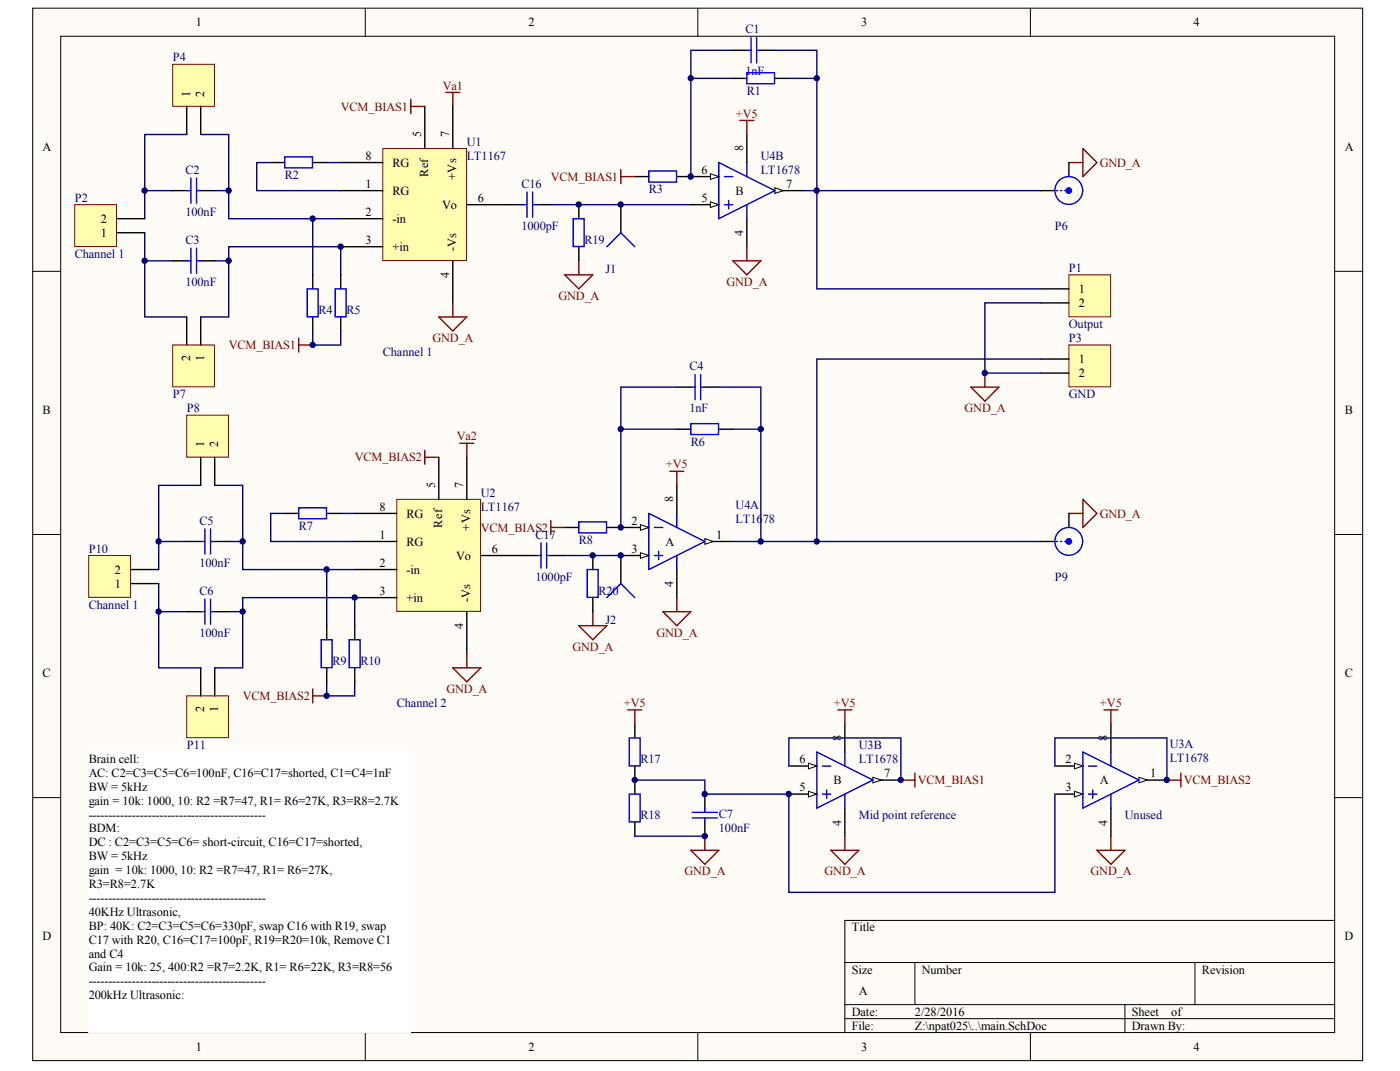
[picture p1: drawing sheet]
<svg xmlns="http://www.w3.org/2000/svg" width="271mm" height="207mm" viewBox="0 0 271 207" stroke-linecap="round" stroke-linejoin="round" font-family="sans-serif">
<g fill="#fffcf8" stroke="#000" stroke-width=".19">
<path d="M6.3 1.6h257.4v203.5h-257.4z"/>
<path d="M11.8 7h246.5v192.6h-246.5z"/>
</g>
<g fill="none" stroke="#000" stroke-width=".19">
<path d="M70.7 1.6v5.4M135 1.6v5.4M199.4 1.6v5.4M6.3 52.5h5.5M258.3 52.5h5.5M6.3 103.3h5.5M258.3 103.3h5.5M6.3 154.2h5.5M258.3 154.2h5.5M258.3 178h-94.8v21.7M70.7 199.7v5.4M135 199.7v5.4"/>
<path d="M163.5 186.1h94.8M163.5 194.2h94.8M163.5 197h94.8M177.1 186.1v8.1M199.4 199.7v5.4M217.7 194.2v5.5M231.2 186.1v8.1"/>
</g>
<path d="M152.7 153.5h5.4" fill="none" stroke="#000" stroke-width=".27"/>
<path d="M156.5 153l1.6 .5-1.6 .6z" fill="#fffcf8" stroke="#000" stroke-width=".19"/>
<path d="M152.7 148.1h5.4" fill="none" stroke="#000" stroke-width=".27"/>
<path d="M156.5 147.6l1.6 .5-1.6 .6z" fill="#fffcf8" stroke="#000" stroke-width=".19"/>
<path d="M168.9 150.8h5.4" fill="none" stroke="#000" stroke-width=".27"/>
<path d="M168.9 150.3l1.6 .5-1.6 .6z" fill="#fffcf8" stroke="#000" stroke-width=".19"/>
<path d="M158.1 145.4l10.8 5.4-10.8 5.5zM159.2 148.1h1.6M159.2 153.5h1.6M160 152.7v1.7M163.5 145.4v2.7M163.5 153.5v2.8" fill="none" stroke="#00f" stroke-width=".27"/>
<path d="M163.5 140v5.4M163.5 156.3v5.4M204.1 148.1h5.5" fill="none" stroke="#000" stroke-width=".27"/>
<path d="M207.9 147.6l1.7 .5-1.7 .6z" fill="#fffcf8" stroke="#000" stroke-width=".19"/>
<path d="M204.1 153.5h5.5" fill="none" stroke="#000" stroke-width=".27"/>
<path d="M207.9 153l1.7 .5-1.7 .6z" fill="#fffcf8" stroke="#000" stroke-width=".19"/>
<path d="M220.4 150.8h5.4" fill="none" stroke="#000" stroke-width=".27"/>
<path d="M220.4 150.3l1.6 .5-1.6 .6z" fill="#fffcf8" stroke="#000" stroke-width=".19"/>
<path d="M209.6 145.4l10.8 5.4-10.8 5.5zM210.7 148.1h1.6M210.7 153.5h1.6M211.5 152.7v1.7M215 145.4v2.7M215 153.5v2.8" fill="none" stroke="#00f" stroke-width=".27"/>
<path d="M215 140v5.4M215 156.3v5.4" fill="none" stroke="#000" stroke-width=".27"/>
<path d="M74.1 28.7h16.2v21.7h-16.2z" fill="#ffffb0" stroke="#800000" stroke-width=".19"/>
<path d="M65.9 36.9h8.2M65.9 31.4h8.2M82.2 20.6v8.1M87.6 20.6v8.1M90.3 39.6h8.2M65.9 42.3h8.2M65.9 47.7h8.2M87.6 50.4v8.2" fill="none" stroke="#000" stroke-width=".27"/>
<path d="M52.4 31.4h-2.7v5.5h16.2M63.2 31.4h2.7" fill="none" stroke="#000080" stroke-width=".27"/>
<path d="M14.5 39.6h8v8.1h-8z" fill="#ffffb0" stroke="#800000" stroke-width=".19"/>
<path d="M22.6 45h5.4M22.6 42.3h5.4" fill="none" stroke="#000" stroke-width=".27"/>
<path d="M79.5 19.2v2.7M86.3 17.9h2.7M87.6 17.9v2.7M79.5 20.6h2.7M89 85.7h2.7M90.3 85.7v2.7M174.3 150.8h2.8M177.1 149.5v2.7M133.7 164.4h5.4l-2.7 2.7zM136.4 161.7v2.7M160.8 164.4h5.4l-2.7 2.7zM163.5 161.7v2.7" fill="none" stroke="#800000" stroke-width=".27"/>
<path d="M60.5 64v2.7h5.4v-2.7" fill="none" stroke="#000080" stroke-width=".27"/>
<path d="M206.9 53.1h8v8.2h-8z" fill="#ffffb0" stroke="#800000" stroke-width=".19"/>
<path d="M201.4 55.9h5.5M201.4 58.6h5.5" fill="none" stroke="#000" stroke-width=".27"/>
<path d="M206.9 66.7h8v8.1h-8z" fill="#ffffb0" stroke="#800000" stroke-width=".19"/>
<path d="M201.4 69.4h5.5M201.4 72.1h5.5" fill="none" stroke="#000" stroke-width=".27"/>
<path d="M57.8 65.4v2.7M57.8 66.7h2.7M187.9 74.8h5.4l-2.7 2.8zM190.6 72.1v2.7M212.3 164.4h5.4l-2.7 2.7zM215 161.7v2.7" fill="none" stroke="#800000" stroke-width=".27"/>
<path d="M33.4 36.9h-5.4v5.4M36.1 26h-8.1v10.9M38.8 26h5.5v10.9M41.6 36.9h2.7v5.4h16.2M28 45v5.4h5.4M28 50.4v10.9h8.1M41.6 50.4h2.7v-2.7h21.6v5.4M44.3 50.4v10.9h-5.5M65.9 42.3h-5.4v10.8M152.7 148.1v-5.4h21.6v8.1M204.1 148.1v-5.4h21.7v8.1" fill="none" stroke="#000080" stroke-width=".27"/>
<path d="M76.8 96.6h16.2v21.6h-16.2z" fill="#ffffb0" stroke="#800000" stroke-width=".19"/>
<path d="M68.7 99.3h8.1M84.9 88.4v8.2M90.3 88.4v8.2M68.7 104.7h8.1M68.7 110.1h8.1M68.7 115.6h8.1M90.3 118.3v8.1M93 107.4h8.2" fill="none" stroke="#000" stroke-width=".27"/>
<path d="M55.1 99.3h-2.7v5.4h16.3M65.9 99.3h2.8" fill="none" stroke="#000080" stroke-width=".27"/>
<path d="M17.2 107.4h8v8.1h-8z" fill="#ffffb0" stroke="#800000" stroke-width=".19"/>
<g fill="none" stroke="#000" stroke-width=".27">
<path d="M33.4 36.9h2.7M38.8 36.9h2.8M52.4 31.4h2.7M60.5 31.4h2.7M133.7 39.6h5.4M33.4 50.4h2.7M38.8 50.4h2.8M60.5 53.1v2.8M65.9 53.1v2.8M60.5 61.3v2.7M65.9 61.3v2.7M55.1 99.3h2.7"/>
<path d="M63.2 99.3h2.7M25.3 112.8h5.4M25.3 110.1h5.4M36.1 104.7h2.7M36.1 118.3h2.7M41.6 104.7h2.7M41.6 118.3h2.7M63.2 121v2.7M63.2 129.1v2.7M68.7 121v2.7M68.7 129.1v2.7M136.4 153.5v2.8"/>
<path d="M136.4 159v2.7"/>
</g>
<path d="M38.8 93.8h-8.1v10.9M41.6 93.8h5.4v10.9M30.7 112.8v5.5h5.4M30.7 118.3v10.8h8.1M36.1 104.7h-5.4v5.4M44.3 104.7h2.7v5.4h16.2M44.3 118.3h2.7v-2.7h21.7v5.4M47 118.3v10.8h-5.4M68.7 110.1h-5.5v10.9M63.2 131.8v2.7h5.5v-2.7" fill="none" stroke="#000080" stroke-width=".27"/>
<path d="M82.2 87.1v2.7M82.2 88.4h2.7M60.5 133.2v2.7M60.5 134.5h2.7" fill="none" stroke="#800000" stroke-width=".27"/>
<g fill="none" stroke="#00f" stroke-width=".27">
<path d="M36.1 36.9h.9M37 34.4v4.9M38 36.9h.8M38 34.4v4.9M55.1 30.3h5.4v2.2h-5.4zM36.1 50.4h.9M37 48v4.9M38 48v4.9M38 50.4h.8M59.4 55.9h2.2v5.4h-2.2zM64.9 55.9h2.1v5.4h-2.1zM57.8 98.2h5.4v2.1h-5.4z"/>
<path d="M38.8 104.7h.9M38.8 118.3h.9M39.7 102.3v4.8M39.7 115.8v4.9M40.7 104.7h.9M40.7 102.3v4.8M40.7 115.8v4.9M40.7 118.3h.9M62.2 123.7h2.1v5.4h-2.1zM67.6 123.7h2.1v5.4h-2.1zM134 158.2h4.8M134 157.1h4.8"/>
<path d="M136.4 156.3v.8M136.4 158.2v.8"/>
</g>
<path d="M137.5 39l1.6 .6-1.6 .5z" fill="#fffcf8" stroke="#000" stroke-width=".19"/>
<path d="M133.7 34.1h5.4" fill="none" stroke="#000" stroke-width=".27"/>
<path d="M137.5 33.6l1.6 .5-1.6 .6z" fill="#fffcf8" stroke="#000" stroke-width=".19"/>
<path d="M150 36.9h5.4" fill="none" stroke="#000" stroke-width=".27"/>
<path d="M150 36.3l1.6 .6-1.6 .5z" fill="#fffcf8" stroke="#000" stroke-width=".19"/>
<path d="M139.1 31.4l10.9 5.5-10.9 5.4zM140.2 34.1h1.6M140.2 39.6h1.6M141 38.8v1.6M144.5 31.4v2.7M144.5 39.6v2.7" fill="none" stroke="#00f" stroke-width=".27"/>
<path d="M144.5 26v5.4M144.5 42.3v5.4M120.1 102h5.5" fill="none" stroke="#000" stroke-width=".27"/>
<path d="M123.9 101.4l1.7 .6-1.7 .5z" fill="#fffcf8" stroke="#000" stroke-width=".19"/>
<path d="M120.1 107.4h5.5" fill="none" stroke="#000" stroke-width=".27"/>
<path d="M123.9 106.9l1.7 .5-1.7 .6z" fill="#fffcf8" stroke="#000" stroke-width=".19"/>
<path d="M136.4 104.7h5.4" fill="none" stroke="#000" stroke-width=".27"/>
<path d="M136.4 104.2l1.6 .5-1.6 .5z" fill="#fffcf8" stroke="#000" stroke-width=".19"/>
<g fill="none" stroke="#00f" stroke-width=".27">
<path d="M144.5 14.1h5.4v2.1h-5.4zM144.5 9.7h.8M145.3 7.3v4.9M146.4 9.7h.8M146.4 7.3v4.9M125.6 33.1h5.3v2.1h-5.3zM133.7 74.8h.8M134.5 72.4v4.9M135.6 74.8h.8M135.6 72.4v4.9M125.6 99.3l10.8 5.4-10.8 5.4zM131 99.3v2.7"/>
<path d="M133.7 81.9h5.4v2.1h-5.4zM112 100.9h5.4v2.1h-5.4zM126.6 102h1.7M126.6 107.4h1.7M127.5 106.6v1.6M131 107.4v2.7M121.8 153.5h2.1v5.4h-2.1zM121.8 142.7h2.1v5.4h-2.1z"/>
</g>
<g fill="none" stroke="#000" stroke-width=".27">
<path d="M141.8 9.7h2.7M141.8 15.2h2.7M147.2 9.7h2.8M150 15.2h2.7M122.9 34.1h2.7M131 34.1h2.7M131 74.8h2.7M136.4 74.8h2.7M131 93.8v5.5M131 83h2.7M139.1 83h2.7M109.3 102h2.7"/>
<path d="M117.4 102h2.7M131 110.1v5.5M122.9 140v2.7M122.9 148.1v5.4M122.9 159v2.7"/>
</g>
<g fill="none" stroke="#800000" stroke-width=".27">
<path d="M120.1 32.8v2.7M120.1 34.1h2.8M143.2 23.3h2.7M144.5 23.3v2.7M206.9 31.4h2.7M209.6 28.7l2.7 2.7-2.7 2.7zM141.8 50.4h5.4l-2.7 2.7zM144.5 47.7v2.7M129.6 91.1h2.7M131 91.1v2.7M206.9 99.3h2.7M209.6 96.6l2.7 2.7-2.7 2.7z"/>
<path d="M106.6 100.6v2.7M106.6 102h2.7M128.3 118.3h5.4l-2.7 2.7zM131 115.6v2.7"/>
</g>
<path d="M141.8 15.2h-8.1v18.9M141.8 9.7h-8.1v5.5M150 9.7h8.1v27.2h-2.7M152.7 15.2h5.4M201.4 36.9h-43.3v19h43.3M131 74.8h-10.9v8.2M139.1 74.8h8.1v29.9h-5.4M131 83h-10.9v19M141.8 83h5.4M147.2 104.7h54.2M122.9 161.7h13.5" fill="none" stroke="#000080" stroke-width=".27"/>
<path d="M33.4 66.7h8.1v8.1h-8.1z" fill="#ffffb0" stroke="#800000" stroke-width=".19"/>
<path d="M36.1 61.3v5.4M38.8 61.3v5.4" fill="none" stroke="#000" stroke-width=".27"/>
<path d="M33.4 12.4h8.1v8.2h-8.1z" fill="#ffffb0" stroke="#800000" stroke-width=".19"/>
<path d="M36.1 20.6v5.4M38.8 20.6v5.4" fill="none" stroke="#000" stroke-width=".27"/>
<path d="M36.1 80.3h8.1v8.1h-8.1z" fill="#ffffb0" stroke="#800000" stroke-width=".19"/>
<path d="M38.8 88.4v5.4M41.6 88.4v5.4" fill="none" stroke="#000" stroke-width=".27"/>
<path d="M36.1 134.5h8.1v8.1h-8.1z" fill="#ffffb0" stroke="#800000" stroke-width=".19"/>
<g fill="none" stroke="#000" stroke-width=".27">
<path d="M98.5 39.6h2.7M103.9 39.6h2.7M112 39.6v2.7M120.1 39.6v5.4M201.4 36.9h2.7M206.9 31.4v2.7M112 47.7v2.7M206.9 99.3v2.7M101.2 107.4h2.7M106.6 107.4h2.7M114.7 107.4v2.7M114.7 115.6v2.7"/>
<path d="M120.1 107.4v5.4M201.4 104.7h2.7M38.8 129.1v5.4M41.6 129.1v5.4"/>
</g>
<g fill="none" stroke="#800000" stroke-width=".27">
<path d="M87.6 58.6v2.7M109.3 53.1h5.4l-2.7 2.8zM112 50.4v2.7M84.9 61.3h5.4l-2.7 2.7zM114.7 118.3v2.7M87.6 129.1h5.4l-2.7 2.7zM90.3 126.4v2.7M112 121h5.4l-2.7 2.7zM121.5 137.3h2.7M122.9 137.3v2.7M162.1 137.3h2.8M163.5 137.3v2.7"/>
<path d="M213.6 137.3h2.7M215 137.3v2.7M225.8 150.8h2.7M228.5 149.5v2.7"/>
</g>
<path d="M106.6 39.6h27.1M201.4 58.6h-10.8v13.5h10.8M201.4 69.4h-43.3v35.3M109.3 107.4h10.8M122.9 150.8h13.5v2.7h16.3v19h51.4v-19" fill="none" stroke="#000080" stroke-width=".27"/>
<g fill="none" stroke="#00f" stroke-width=".27">
<path d="M101.2 39.6h.8M102 37.1v4.9M103.1 39.6h.8M103.1 37.1v4.9M204.4 36.9h.3M205.2 36.9h.3M206 36.9h.3M110.9 42.3h2.1v5.4h-2.1zM117.4 47.7l2.7-2.7 2.8 2.7M103.9 107.4h.8M104.7 105v4.9M105.8 107.4h.8"/>
<path d="M105.8 105v4.9M113.6 110.1h2.2v5.4h-2.2zM117.4 115.6l2.7-2.8 2.8 2.8M204.4 104.7h.3M205.2 104.7h.3M206 104.7h.3"/>
<circle cx="206.8" cy="36.8" r="2.68"/>
<circle cx="206.8" cy="104.7" r="2.68"/>
</g>
<path d="M17.2 145.4h62.2v54.2h-62.2z" fill="#fff" stroke="#fff" stroke-width=".19"/>
<g fill="#00f" stroke="#00f" stroke-width=".27">
<circle cx="206.8" cy="104.7" r=".52"/>
<circle cx="206.8" cy="36.8" r=".52"/>
</g>
<g fill="#000080" stroke="#000080" stroke-width=".19">
<circle cx="28" cy="50.4" r=".52"/>
<circle cx="28" cy="36.8" r=".52"/>
<circle cx="30.7" cy="118.2" r=".52"/>
<circle cx="30.7" cy="104.7" r=".52"/>
<circle cx="44.2" cy="50.4" r=".52"/>
<circle cx="44.2" cy="36.8" r=".52"/>
<circle cx="47" cy="118.2" r=".52"/>
<circle cx="46.9" cy="104.7" r=".52"/>
<circle cx="60.5" cy="66.7" r=".52"/>
<circle cx="60.5" cy="42.3" r=".52"/>
<circle cx="63.2" cy="134.5" r=".52"/>
<circle cx="63.2" cy="110.1" r=".52"/>
<circle cx="65.9" cy="47.7" r=".52"/>
<circle cx="68.6" cy="115.5" r=".52"/>
<circle cx="112" cy="39.5" r=".52"/>
<circle cx="114.7" cy="107.4" r=".52"/>
<circle cx="120.1" cy="107.4" r=".52"/>
<circle cx="120.1" cy="102" r=".52"/>
<circle cx="120.1" cy="83" r=".52"/>
<circle cx="120.1" cy="39.5" r=".52"/>
<circle cx="122.8" cy="150.8" r=".52"/>
<circle cx="133.7" cy="34.1" r=".52"/>
<circle cx="133.7" cy="15.1" r=".52"/>
<circle cx="136.4" cy="161.7" r=".52"/>
<circle cx="136.4" cy="153.5" r=".52"/>
<circle cx="147.2" cy="104.7" r=".52"/>
<circle cx="147.2" cy="83" r=".52"/>
<circle cx="152.6" cy="153.5" r=".52"/>
<circle cx="158" cy="104.7" r=".52"/>
<circle cx="158" cy="36.8" r=".52"/>
<circle cx="158.1" cy="15.1" r=".52"/>
<circle cx="174.3" cy="150.8" r=".52"/>
<circle cx="190.6" cy="72.1" r=".52"/>
<circle cx="225.8" cy="150.8" r=".52"/>
</g>
<g font-size="2.4">
<text x="37.9" y="5.1">1</text>
<text x="102.3" y="5.1">2</text>
<text x="166.6" y="5.1">3</text>
<text x="231" y="5.1">4</text>
<text x="36.8" y="18.7" transform="rotate(-90 36.8 18.7)">1</text>
<text x="39.5" y="18.7" transform="rotate(-90 39.5 18.7)">2</text>
<text x="8.2" y="29.1">A</text>
<text x="81.5" y="26.5" transform="rotate(-90 81.5 26.5)">5</text>
<text x="86.9" y="26.5" transform="rotate(-90 86.9 26.5)">7</text>
<text x="143.8" y="29.3" transform="rotate(-90 143.8 29.3)">8</text>
<text x="260.2" y="29.1">A</text>
<text x="70.7" y="30.9">8</text>
<text x="76" y="32.2">RG</text>
<text x="82.8" y="34.2" transform="rotate(-90 82.8 34.2)">Ref</text>
<text x="88.3" y="34.7" transform="rotate(-90 88.3 34.7)">+Vs</text>
<text x="135.8" y="33.6">6</text>
<text x="70.7" y="36.3">1</text>
<text x="70.7" y="41.7">2</text>
<text x="76" y="37.7">RG</text>
<text x="85.6" y="40.4">Vo</text>
<text x="92.5" y="39">6</text>
<text x="135.8" y="39">5</text>
<text x="142.4" y="37.7">B</text>
<text x="152.1" y="36.3">7</text>
<text x="19.5" y="45.8">1</text>
<text x="19.5" y="43.1">2</text>
<text x="70.7" y="47.2">3</text>
<text x="76" y="43.1">-in</text>
<text x="143.8" y="45.7" transform="rotate(-90 143.8 45.7)">4</text>
<text x="76" y="48.5">+in</text>
<text x="86.9" y="53.8" transform="rotate(-90 86.9 53.8)">4</text>
<text x="88.3" y="48.5" transform="rotate(-90 88.3 48.5)">-Vs</text>
<text x="208.8" y="56.7">1</text>
<text x="208.8" y="59.4">2</text>
<text x="36.8" y="69.8" transform="rotate(-90 36.8 69.8)">2</text>
<text x="39.5" y="69.8" transform="rotate(-90 39.5 69.8)">1</text>
<text x="208.8" y="70.2">1</text>
<text x="208.8" y="72.9">2</text>
<text x="8.3" y="80">B</text>
<text x="260.3" y="80">B</text>
<text x="39.5" y="86.5" transform="rotate(-90 39.5 86.5)">1</text>
<text x="42.2" y="86.5" transform="rotate(-90 42.2 86.5)">2</text>
<text x="84.2" y="94.4" transform="rotate(-90 84.2 94.4)">5</text>
<text x="89.6" y="94.4" transform="rotate(-90 89.6 94.4)">7</text>
<text x="73.4" y="98.7">8</text>
<text x="78.7" y="100.1">RG</text>
<text x="122.2" y="101.4">2</text>
<text x="130.3" y="97.1" transform="rotate(-90 130.3 97.1)">8</text>
<text x="73.4" y="104.1">1</text>
<text x="78.7" y="105.5">RG</text>
<text x="85.6" y="102" transform="rotate(-90 85.6 102)">Ref</text>
<text x="91" y="102.6" transform="rotate(-90 91 102.6)">+Vs</text>
<text x="95.2" y="106.9">6</text>
<text x="122.2" y="106.9">3</text>
<text x="128.8" y="105.5">A</text>
<text x="138.6" y="104.1">1</text>
<text x="22.2" y="113.6">1</text>
<text x="22.2" y="110.9">2</text>
<text x="73.4" y="109.6">2</text>
<text x="78.7" y="110.9">-in</text>
<text x="88.3" y="108.2">Vo</text>
<text x="130.3" y="113.5" transform="rotate(-90 130.3 113.5)">4</text>
<text x="73.4" y="115">3</text>
<text x="78.7" y="116.4">+in</text>
<text x="91" y="116.4" transform="rotate(-90 91 116.4)">-Vs</text>
<text x="89.6" y="121.7" transform="rotate(-90 89.6 121.7)">4</text>
<text x="8.3" y="130.9">C</text>
<text x="260.3" y="130.9">C</text>
<text x="39.5" y="137.7" transform="rotate(-90 39.5 137.7)">2</text>
<text x="42.2" y="137.7" transform="rotate(-90 42.2 137.7)">1</text>
<text x="162.8" y="143.2" transform="rotate(-90 162.8 143.2)">8</text>
<text x="214.3" y="143.2" transform="rotate(-90 214.3 143.2)">8</text>
<text x="17.2" y="147.5">Brain cell:</text>
<text x="154.7" y="147.6">6</text>
<text x="206.2" y="147.6">2</text>
<text x="17.2" y="150.2">AC: C2=C3=C5=C6=100nF, C16=C17=shorted, C1=C4=1nF</text>
<text x="17.2" y="152.9">BW = 5kHz</text>
<text x="17.2" y="155.6">gain = 10k: 1000, 10: R2 =R7=47, R1= R6=27K, R3=R8=2.7K</text>
<text x="154.7" y="153">5</text>
<text x="161.3" y="151.6">B</text>
<text x="171.1" y="150.3">7</text>
<text x="206.2" y="153">3</text>
<text x="212.8" y="151.6">A</text>
<text x="222.6" y="150.3">1</text>
<text x="17.2" y="158.3">---------------------------------------------</text>
<text x="17.2" y="161">BDM:</text>
<text x="162.8" y="159.6" transform="rotate(-90 162.8 159.6)">4</text>
<text x="214.3" y="159.6" transform="rotate(-90 214.3 159.6)">4</text>
<text x="17.2" y="163.6">DC : C2=C3=C5=C6= short-circuit, C16=C17=shorted,</text>
<text x="17.2" y="166.3">BW = 5kHz</text>
<text x="17.2" y="169">gain = 10k: 1000, 10: R2 =R7=47, R1= R6=27K,</text>
<text x="17.2" y="171.7">R3=R8=2.7K</text>
<text x="17.2" y="174.4">---------------------------------------------</text>
<text x="17.2" y="177.1">40KHz Ultrasonic,</text>
<text x="17.2" y="179.8">BP: 40K: C2=C3=C5=C6=330pF, swap C16 with R19, swap</text>
<text x="8.2" y="181.8">D</text>
<text x="17.2" y="182.5">C17 with R20, C16=C17=100pF, R19=R20=10k, Remove C1</text>
<text x="17.2" y="185.1">and C4</text>
<text x="164.9" y="180.1">Title</text>
<text x="260.2" y="181.8">D</text>
<text x="17.2" y="187.8">Gain = 10k: 25, 400:R2 =R7=2.2K, R1= R6=22K, R3=R8=56</text>
<text x="17.2" y="190.5">---------------------------------------------</text>
<text x="164.9" y="188.2">Size</text>
<text x="178.4" y="188.2">Number</text>
<text x="232.6" y="188.2">Revision</text>
<text x="17.2" y="193.2">200kHz Ultrasonic:</text>
<text x="164.9" y="196.4">Date:</text>
<text x="166.2" y="192.3">A</text>
<text x="177.1" y="196.4">2/28/2016</text>
<text x="219.1" y="196.4">Sheet</text>
<text x="226.7" y="196.4">of</text>
<text x="37.9" y="203.2">1</text>
<text x="102.3" y="203.2">2</text>
<text x="164.9" y="199.1">File:</text>
<text x="166.6" y="203.2">3</text>
<text x="177.1" y="199.1">Z:\npat025\..\main.SchDoc</text>
<text x="219.1" y="199.1">Drawn By:</text>
<text x="231" y="203.2">4</text>
</g>
<g font-size="2.4" fill="#000080">
<text x="33.4" y="11.9">P4</text>
<text x="144.3" y="6.5">C1</text>
<text x="144.3" y="14.6">1nF</text>
<text x="144.5" y="18.4">R1</text>
<text x="90.3" y="28.2">U1</text>
<text x="35.9" y="33.6">C2</text>
<text x="55.1" y="34.7">R2</text>
<text x="90.3" y="30.9">LT1167</text>
<text x="147.2" y="30.9">U4B</text>
<text x="147.2" y="33.6">LT1678</text>
<text x="14.5" y="39">P2</text>
<text x="35.9" y="41.7">100nF</text>
<text x="100.9" y="36.3">C16</text>
<text x="125.6" y="37.4">R3</text>
<text x="35.9" y="47.2">C3</text>
<text x="100.9" y="44.4">1000pF</text>
<text x="113.1" y="47.2">R19</text>
<text x="204.1" y="44.4">P6</text>
<text x="14.5" y="49.9">Channel 1</text>
<text x="117.2" y="52.9">J1</text>
<text x="206.9" y="52.6">P1</text>
<text x="35.9" y="55.3">100nF</text>
<text x="61.6" y="60.7">R4</text>
<text x="67" y="60.7">R5</text>
<text x="206.9" y="63.4">Output</text>
<text x="74.1" y="68.9">Channel 1</text>
<text x="133.4" y="71.6">C4</text>
<text x="206.9" y="66.2">P3</text>
<text x="33.4" y="77">P7</text>
<text x="206.9" y="77">GND</text>
<text x="36.1" y="79.7">P8</text>
<text x="133.4" y="79.7">1nF</text>
<text x="133.7" y="86.2">R6</text>
<text x="93" y="96">U2</text>
<text x="38.6" y="101.4">C5</text>
<text x="93" y="98.7">LT1167</text>
<text x="142.4" y="98.4">U4A</text>
<text x="142.4" y="101.2">LT16</text>
<text x="147.6" y="101.2">78</text>
<text x="17.2" y="106.9">P10</text>
<text x="57.8" y="102.5">R7</text>
<text x="103.6" y="104.1">C17</text>
<text x="112" y="105.2">R8</text>
<text x="38.6" y="109.6">100nF</text>
<text x="103.6" y="112.3">1000pF</text>
<text x="204.1" y="112.3">P9</text>
<text x="17.2" y="117.7">Channel 1</text>
<text x="38.6" y="115">C6</text>
<text x="115.8" y="115">R20</text>
<text x="38.6" y="123.1">100nF</text>
<text x="117.2" y="120.7">J2</text>
<text x="64.3" y="128.6">R9</text>
<text x="69.7" y="128.6">R10</text>
<text x="76.8" y="136.7">Channel 2</text>
<text x="36.1" y="144.8">P11</text>
<text x="123.9" y="147.6">R17</text>
<text x="166.2" y="144.8">U3B</text>
<text x="166.2" y="147.6">LT1678</text>
<text x="226.4" y="144.6">U3A</text>
<text x="226.4" y="147.3">LT1678</text>
<text x="123.9" y="158.4">R18</text>
<text x="139.1" y="158.1">C7</text>
<text x="139.1" y="160.9">100nF</text>
<text x="166.2" y="158.4">Mid point reference</text>
<text x="217.7" y="158.4">Unused</text>
</g>
<g font-size="2.4" fill="#800000">
<text x="85.7" y="17.3">Va1</text>
<text x="65.9" y="21.4">VCM_BIAS1</text>
<text x="142.4" y="22.7">+V5</text>
<text x="106.6" y="34.9">VCM_BIAS1</text>
<text x="212.8" y="32.2">GND_A</text>
<text x="108.1" y="58">GND_A</text>
<text x="140.6" y="55.3">GND_A</text>
<text x="44.3" y="67.5">VCM_BIAS1</text>
<text x="83.7" y="66.1">GND_A</text>
<text x="186.7" y="79.7">GND_A</text>
<text x="68.7" y="89.2">VCM_BIAS2</text>
<text x="88.4" y="85.1">Va2</text>
<text x="128.9" y="90.6">+V5</text>
<text x="212.8" y="100.1">GND_A</text>
<text x="93" y="102.8">VCM_BIAS2</text>
<text x="110.8" y="125.8">GND_A</text>
<text x="127.1" y="123.1">GND_A</text>
<text x="47" y="135.3">VCM_BIAS2</text>
<text x="86.4" y="134">GND_A</text>
<text x="120.7" y="136.7">+V5</text>
<text x="161.4" y="136.7">+V5</text>
<text x="212.9" y="136.7">+V5</text>
<text x="177.6" y="151.6">VCM_BIAS1</text>
<text x="229.1" y="151.6">VCM_BIAS2</text>
<text x="132.5" y="169.2">GND_A</text>
<text x="159.6" y="169.2">GND_A</text>
<text x="211.1" y="169.2">GND_A</text>
</g>
</svg>
